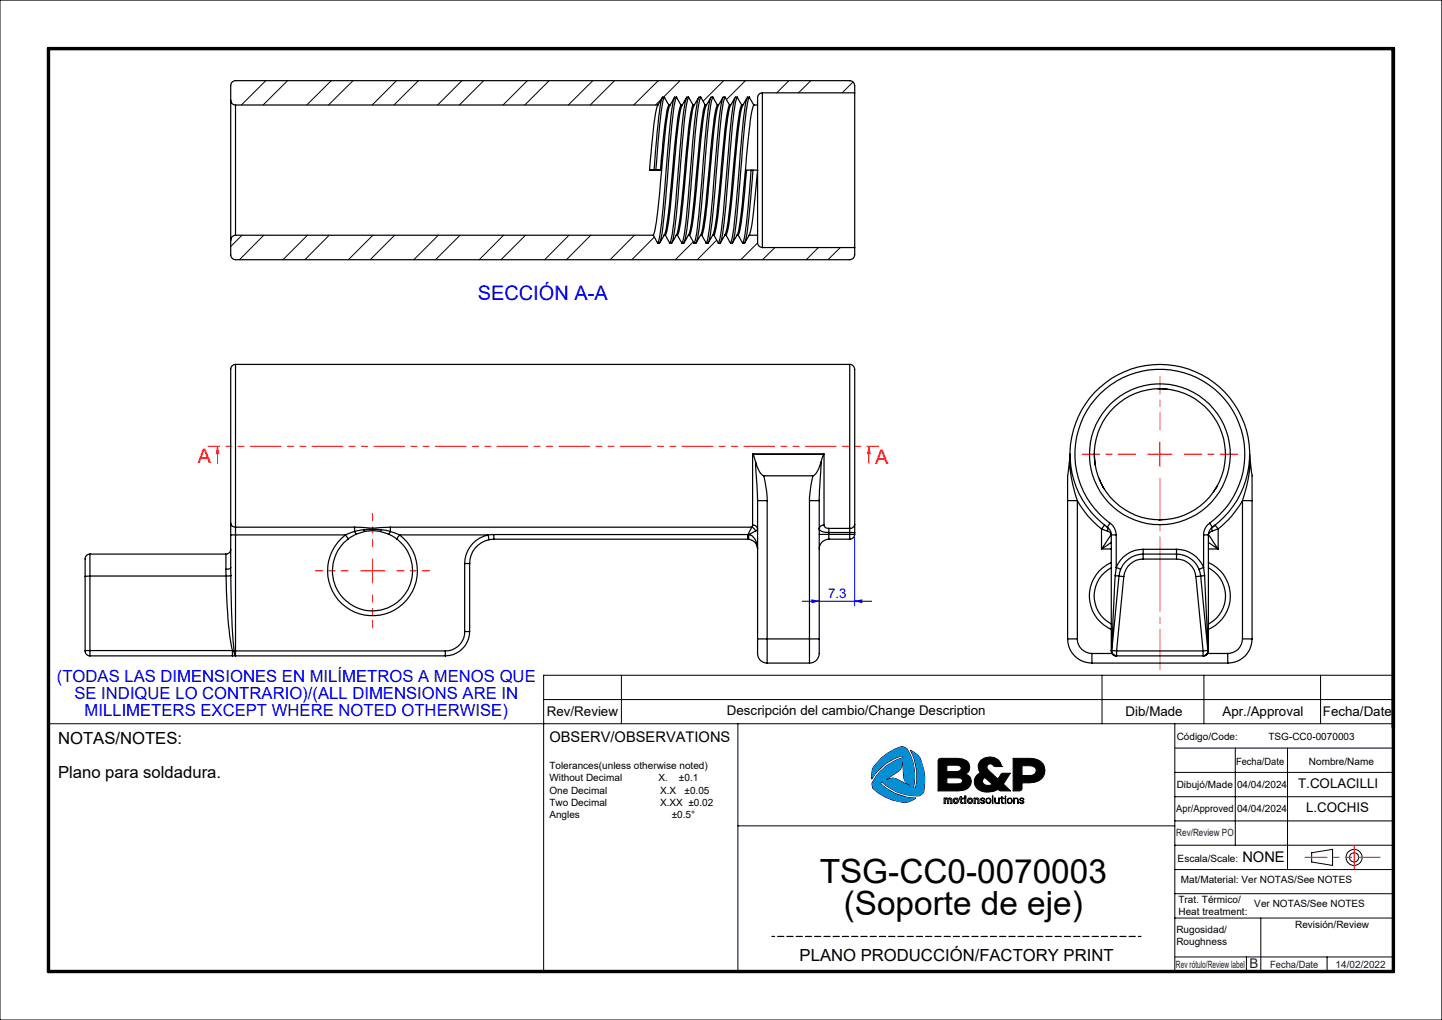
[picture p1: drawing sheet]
<svg xmlns="http://www.w3.org/2000/svg" width="297mm" height="210mm" viewBox="0 0 297 210" stroke-linecap="round" stroke-linejoin="round" font-family="sans-serif">
<g fill="none" stroke="#000" stroke-width=".21">
<path d="M0 0h297v210h-297zM128 139v10M227 139v10M248 139v10M272 139v10M287 139h-175v61M112 144h175M152 149v51M181.6 156a8.6 8.6 0 0 1 4.3-2.3l.7 .3a9.7 9.7 0 0 1 1.5 8.2l.4 .1a10.8 10.8 0 0 0-1-7.9 4.7 4.7 0 0 1 2 1.8 10.1 10.1 0 0 1 .6 7.1l-.6 .5a9.7 9.7 0 0 1-7.8-2.8l-.4 .3a10.8 10.8 0 0 0 7.4 3 4.3 4.3 0 0 1-2.5 .9 9.6 9.6 0 0 1-6.5-3.1l-.1-.7a9.5 9.5 0 0 1 6.3-5.4v-.4a10.4 10.4 0 0 0-6.4 4.8 4.2 4.2 0 0 1 .5-2.6zM185.9 156.6l.2 3.4 .2 .7 1.3 1.2-3.1-1.6-.6-.1-1.8 .5 2.9-1.9 .5-.5zM193.3 156.3l.4-.2h3.5a2.09 2.09 0 0 1 2.5 1.9l-.1 .7-.8 .7a1.68 1.68 0 0 1 1.3 1.7 1.68 1.68 0 0 1-1.5 1.6l-1.2 .1h-4.2zM195 157.5l2.4 .1a.58 .58 0 0 1 .6 .4 .58 .58 0 0 1-.3 .6l-.7 .2h-2z"/>
<path d="M202.1 156.5a2.71 2.71 0 0 1 3.9 .5l.3 .8h-1.5a.8 .8 0 0 0-.8-.5 .8 .8 0 0 0-.7 .6 2.07 2.07 0 0 0 1 1.4l1.2 1.1 .8-1.1 1.8-.1-1.4 2.2 1.4 1.4h-2l-.5-.3a3.5 3.5 0 0 1-4.6-.4 1.98 1.98 0 0 1 .9-3 1.94 1.94 0 0 1 .2-2.6zM206.3 157.8h.1M208.7 156.1h3.5a2.6 2.6 0 0 1 2.9 3.2 2.82 2.82 0 0 1-3.1 1.9h-1.5l-.1 1.5-.4 .1h-1.3zM210.5 157.6a2.82 2.82 0 0 1 2.8 .5 1.05 1.05 0 0 1-.1 1.2 1.05 1.05 0 0 1-1.1 .4h-1.6zM242 149v51M242 159h45M242 154h45M254.4 154v20M265.2 154v25M287 149h-277v51M152 170h90M194.5 164.3l1.5 .1 .1 1h-.3v-.7l-.2-.2-.2 .1v.8h-.3v-.8l-.2-.1-.2 .2v.7h-.2z"/>
<path d="M195 160.2h2.7l.5 .3v.4a.86 .86 0 0 1-1 .5h-2.2zM196.6 164.6l.2-.1 .3 .1v.5l-.3 .1-.2-.1zM197.8 164h.2v.3h.4v.2h-.4v.5a.22 .22 0 0 0 .1 .2 .22 .22 0 0 0 .3 0v.2a.63 .63 0 0 1-.6-.2 .63 .63 0 0 1 0-.7h-.2v-.2h.2zM198.7 164.3h.2v1.1h-.2zM198.7 163.9h.2v.2h-.2zM199.6 164.6l.2-.1 .2 .1v.5l-.2 .1-.2-.1zM200.6 164.3l.9 .1 .1 .2v.8h-.2v-.7l-.3-.2-.2 .3v.6h-.3zM202.5 160.4l.3-.3 1.6 1.4a1.33 1.33 0 0 1-2.1-.6zM202.6 165a.42 .42 0 0 1-.5-.2 .42 .42 0 0 1 0-.4l.5-.1 .2 .3h-.1a.28 .28 0 0 0-.3-.2 .28 .28 0 0 0-.3 .3l.6 .2a.43 .43 0 0 1-.2 .6 .43 .43 0 0 1-.6-.3l.5 .1h.2v-.3M203.3 164.5l.3-.1 .3 .1 .1 .3-.2 .5-.5-.1zM204.4 163.9h.1v1.5h-.1zM204.9 164.3h.1v.6a.36 .36 0 0 0 .3 .4 .36 .36 0 0 0 .4-.4v-.6h.1v1.1l-.1-.1-.3 .1-.4-.1z"/>
<path d="M206.3 164h.1v.3h.4l-.4 .1v.6a.23 .23 0 0 0 .1 .3 .23 .23 0 0 0 .3 0 .28 .28 0 0 1-.4 .1 .28 .28 0 0 1-.1-.4v-.6h-.3l.3-.1zM207 163.9l.2 .2zM207 164.3h.2v1.1h-.2zM207.7 164.5l.3-.1 .3 .1 .1 .3-.2 .5-.5-.1-.1-.3zM208.8 164.3l.1 .2a.48 .48 0 0 1 .8 .1v.8h-.1v-.6a.36 .36 0 0 0-.3-.4 .36 .36 0 0 0-.4 .4v.6h-.1zM210.1 164.4a.47 .47 0 0 1 .4-.1 .47 .47 0 0 1 .4 .3h-.1a.28 .28 0 0 0-.3-.2 .28 .28 0 0 0-.3 .3h.1a.43 .43 0 0 1 .5 .2 .43 .43 0 0 1 0 .5h-.5l-.3-.2 .3 .1h.4l.1-.2-.2-.1a.46 .46 0 0 1-.5-.6zM242 164h45M242 169h45M242 174h45M242 179h45M270.2 175.6l4.3-.7v3.3l-4.3-.7zM242 184h45"/>
<path d="M242 189h45M242 197h45M256.7 197v3M259.7 189v11M273.3 197v3"/>
<circle cx="196.9" cy="164.9" r=".57"/>
<circle cx="199.8" cy="164.9" r=".57"/>
<circle cx="203.6" cy="164.9" r=".56"/>
<circle cx="208" cy="164.9" r=".57"/>
<circle cx="278.9" cy="176.5" r="1.66"/>
<circle cx="278.9" cy="176.5" r=".94"/>
</g>
<path d="M159 192.8h76" fill="none" stroke="#000" stroke-width=".25" stroke-dasharray="1.3 .6" stroke-dashoffset=".7"/>
<path d="M10 10h277v190h-277z" fill="none" stroke="#000" stroke-width=".7"/>
<path d="M268.7 176.5h15.5" fill="none" stroke="#f00" stroke-width=".21" stroke-dasharray="6.3 1.3 1.3 1.3 1.3 1.3" stroke-dashoffset="1.8"/>
<path d="M278.9 174.2v4.6" fill="none" stroke="#f00" stroke-width=".21" stroke-dasharray="6.3 1.3 1.3 1.3 1.3 1.3"/>
<path d="M195 160.2h2.7l.5 .3 .1 .4-.3 .3-.5 .2h-2.5zM195 157.5l2.4 .1 .5 .2 .1 .5-.3 .4-.4 .1h-2.3zM193.3 156.3l-.1 6.5h4.4a2.08 2.08 0 0 0 2.4-2.3l-.4-.8-.8-.3a1.68 1.68 0 0 0 .9-1.9 1.68 1.68 0 0 0-1.7-1.3l-4.4-.1zM202.5 160.3l.3-.2 1.6 1.4-.7 .2-.9-.1-.5-.7zM202 156.6l-.5 .9 .1 1.1a.37 .37 0 0 1 .2 .4 .37 .37 0 0 1-.3 .3l-.7 1-.1 .8 .2 .9 .6 .6 .4 .2a4.1 4.1 0 0 0 3.7-.3l.4 .3h2.1l-1.4-1.4 1.4-2.2h-1.8l-.8 1.2-2.1-2-.1-.6 .1-.4 .4-.1 .6 .1 .4 .4h1.5v-.1a2.6 2.6 0 0 0-4.3-1.1zM210.5 157.6h1.8l.7 .3 .4 .5-.1 .7-.4 .4-.5 .2h-1.9zM208.7 156.1v6.7l1.6-.1 .2-.3v-1.2h1.5a2.75 2.75 0 0 0 3.2-2.4v-.8l-.3-.7a3.1 3.1 0 0 0-2.7-1.2z" fill-rule="evenodd" fill="#000"/>
<path d="M181.6 156l-1.6 1.8a4.1 4.1 0 0 0-.5 2.6 10.5 10.5 0 0 1 6.4-4.8v.4a9.6 9.6 0 0 0-6.3 5.4 1.5 1.5 0 0 0 1.1 1.6 8.6 8.6 0 0 0 6.3 2.1l1.7-.8a10.7 10.7 0 0 1-7.4-3l.4-.3a9.8 9.8 0 0 0 7.8 2.8l.6-.5a9.5 9.5 0 0 0-1-7.7l-1.6-1.2a10.7 10.7 0 0 1 1 7.9l-.4-.1a9.7 9.7 0 0 0-1.5-8.2 1.71 1.71 0 0 0-2.1 .2l-1.1 .5zM185.9 156.6l.3 3.9 .2 .4 1.2 1-3.3-1.7h-.7l-1.5 .5 3.2-2.1 .4-.6z" fill-rule="evenodd" fill="#0090d6"/>
<path d="M44.8 91.9l.2 1.5h-.4zM44.8 91.9v3.5M179 91.9l.2 1.5h-.5zM179 91.9v3.5M236.4 93.5h5M238.9 91v5M74.2 117.5h5M76.7 115v5" fill="none" stroke="#f00" stroke-width=".21"/>
<path d="M176 110.6v14.2M165.2 123.8h14.3M167.2 123.5l1.5 .3-1.5 .2zM176 123.8l1.5-.3v.5z" fill="none" stroke="#00f" stroke-width=".21"/>
<path d="M71.7 117.5h-6.7M76.7 112.5v-6.7M81.7 117.5h6.8M76.7 122.5v6.8" fill="none" stroke="#f00" stroke-width=".21" stroke-dasharray="15.2 1.3 1.3 1.3" stroke-dashoffset="13.8"/>
<path d="M233.9 93.5h-11M238.9 88.5v-11M243.9 93.5h11" fill="none" stroke="#f00" stroke-width=".21" stroke-dasharray="15.2 1.3 1.3 1.3" stroke-dashoffset="11.6"/>
<path d="M238.9 98.5v39.4" fill="none" stroke="#f00" stroke-width=".21" stroke-dasharray="15.2 1.3 1.3 1.3" stroke-dashoffset="7"/>
<path d="M181 91.9h-138.2" fill="none" stroke="#f00" stroke-width=".21" stroke-dasharray="6.3 1.3 1.3 1.3 1.3 1.3" stroke-dashoffset="3.9"/>
<path d="M179 91.9l.2 1.5h-.5zM44.8 91.9l.2 1.5h-.4z" fill="#f00"/>
<path d="M176 123.8l1.5-.3v.5zM167.2 123.5l1.5 .3-1.5 .2z" fill="#00f"/>
<g fill="none" stroke="#000" stroke-width=".25">
<path d="M136.8 20a40.5 40.5 0 0 0-1.3 9.2l-.4 5.8M136.8 20l1 1.6M136.8 20h-.3l-1 1.6M139.3 20a40.5 40.5 0 0 0-1.3 9.2l-.7 9.7a92 92 0 0 1-1.3 10.7l-.1 .4M139.3 20l1 1.6M139.3 20h-.3l-1 1.6M141.8 20a44.8 44.8 0 0 0-1.3 9.2l-.7 9.7a89.2 89.2 0 0 1-1.3 10.7l-.1 .4M141.8 20l1 1.6M141.8 20h-.3l-1 1.6M144.3 20a50.7 50.7 0 0 0-1.4 11.1l-.6 7.8a80.1 80.1 0 0 1-1.3 10.7l-.1 .4M144.3 20l.9 1.6M144.3 20h-.3l-1 1.6"/>
<path d="M146.8 20l-.2 .4a171.3 171.3 0 0 0-1.8 18.5 80 80 0 0 1-1.3 10.7l-.1 .4M146.8 20l.9 1.6M146.8 20h-.3l-1 1.6M149.3 20l-.1 .4a144.2 144.2 0 0 0-1.8 16.6l-.1 1.9a77.8 77.8 0 0 1-1.3 10.7l-.1 .4M149.3 20l.9 1.6M149.3 20h-.4l-.9 1.6M151.8 20a38.6 38.6 0 0 0-1.2 9.2l-.8 9.7a60.9 60.9 0 0 1-1.4 11.1M151.8 20l1 1.6M151.8 20h-.4l-.9 1.6M154.3 20a40.5 40.5 0 0 0-1.3 9.2l-.7 9.7a60.9 60.9 0 0 1-1.4 11.1M154.3 20l1 1.6M154.3 20h-.3l-1 1.6"/>
<path d="M157 19.1a.96 .96 0 0 0-1 1v1.5M157 19.1v31.9M157 19.1h19M176 19.1v-1.5a1.02 1.02 0 0 0-1-1h-126.5a1.01 1.01 0 0 0-1 1v3M176 19.1v31.9M47.5 20.6a.96 .96 0 0 0 1 1M47.5 20.6v28.9M48.5 21.6v26.8M48.5 21.6h87M135.5 21.6v.1M136.4 20.1a55.9 55.9 0 0 0-1.4 11l-.3 3.9M137.8 21.6a36.2 36.2 0 0 0-1.3 8.8l-.5 4.6h-2.2l.3-3.5a50.1 50.1 0 0 1 1.3-9.7"/>
<path d="M137.8 21.6h.2M138 21.6a36.2 36.2 0 0 0-1.3 8.3l-.7 8.6a52.8 52.8 0 0 1-1.5 9.9M138.9 20.1l-.1 .3a144.2 144.2 0 0 0-1.7 16.6l-.2 1.9a80 80 0 0 1-1.3 10.7l-.1 .5M140.3 21.6a35.2 35.2 0 0 0-1.3 8.5l-.3 2.2a123.4 123.4 0 0 1-1.8 15.8l-.1 .3M140.3 21.6h.2M140.5 21.6a41.1 41.1 0 0 0-1.4 9.9l-.6 7a52.8 52.8 0 0 1-1.4 9.9M141.4 20.2a78.7 78.7 0 0 0-1.5 12.9l-.5 5.8a58 58 0 0 1-1.4 11.2M142.8 21.6l-.2 .3a179.6 179.6 0 0 0-2 18l-.6 5.5-.6 2.9M142.8 21.6h.2M143 21.6l-.2 .4a137.8 137.8 0 0 0-1.8 16.6 65.9 65.9 0 0 1-1.3 9.5l-.2 .3M143.8 20.3a85.9 85.9 0 0 0-1.4 12.7l-.5 5.9a59.2 59.2 0 0 1-1.4 11.2M145.2 21.6a54.1 54.1 0 0 0-1.5 11.2 145.1 145.1 0 0 1-1.7 15.2l-.1 .3"/>
<path d="M145.2 21.6h.3M145.5 21.6l-.2 .4a138.2 138.2 0 0 0-1.8 16.5 48.4 48.4 0 0 1-1.5 9.9M146.3 20.3a90.8 90.8 0 0 0-1.4 12.7l-.5 5.9a92 92 0 0 1-1.2 10.7l-.3 .5M147.7 21.6v.2a84.8 84.8 0 0 0-1.6 13 96.3 96.3 0 0 1-1.7 13.4l-.1 .2M147.7 21.6h.3M148 21.6a34.4 34.4 0 0 0-1.2 8.3l-.9 8.6a45.8 45.8 0 0 1-1.4 9.9M148.8 20.3a51.4 51.4 0 0 0-1.1 8.9l-.8 9.7a89.2 89.2 0 0 1-1.2 10.7l-.2 .5M150.2 21.6l-.1 .4a187.1 187.1 0 0 0-2 18.1l-.6 5.4-.6 2.8M150.2 21.6h.3M150.5 21.6a36.2 36.2 0 0 0-1.3 8.3l-.8 8.6a45.8 45.8 0 0 1-1.4 9.9M151.3 20.3a77.2 77.2 0 0 0-1.4 12.7l-.5 5.9a80.1 80.1 0 0 1-1.3 10.7l-.1 .5M152.8 21.6a40.7 40.7 0 0 0-1.4 9.2l-.2 2.2a133.1 133.1 0 0 1-1.7 15l-.1 .3"/>
<path d="M152.8 21.6h.2M153 21.6a36.2 36.2 0 0 0-1.3 8.3l-.7 8.6a65.6 65.6 0 0 1-1.3 9.6l-.2 .3M153.8 20.3a77.2 77.2 0 0 0-1.4 12.7l-.5 5.9a80 80 0 0 1-1.3 10.7l-.1 .5M154.7 35l-.3 3.9a77.8 77.8 0 0 1-1.3 10.7l-.1 .5M155.1 35l-.3 3.9a69.4 69.4 0 0 1-1.4 11.1M155.3 21.6a31 31 0 0 0-1.3 7.9l-.3 3.3a109 109 0 0 1-1.8 15.4v.1M155.3 21.6h.7M156 21.6v13.4M156 35h-2.2l-.3 3.5a52.8 52.8 0 0 1-1.5 9.9M156 35l-.3 3.8a54.2 54.2 0 0 1-1.3 9.4v.1M156 35v13.4M47.5 49.5v3a1.02 1.02 0 0 0 1 1l126.7-.1a.99 .99 0 0 0 .8-1v-1.4"/>
<path d="M48.5 48.4l-.2 .1a.99 .99 0 0 0-.8 1M48.5 48.4h86M134.5 48.4l1 1.7M136.8 48.4l-1 1.7h-.3M136.8 48.4h.3M136.8 48.4h.1M137.1 48.4l.9 1.7M139.3 48.4l-1 1.7h-.3M139.3 48.4h.2M139.3 48.4h.1M139.5 48.4l1 1.7M141.8 48.4l-1 1.7h-.3"/>
<path d="M141.8 48.4h.2M141.8 48.4h.1M142 48.4l.9 1.7M144.3 48.4l-1 1.7h-.4M144.3 48.4h.2M144.5 48.4l1 1.7M146.8 48.4l-1 1.7h-.3M146.8 48.4h.2M146.8 48.4h.1M147 48.4l1 1.7M149.3 48.4l-1 1.7h-.3M149.3 48.4h.2"/>
<path d="M149.3 48.4h.1M149.5 48.4l1 1.7M151.8 48.4l-1 1.7h-.3M151.8 48.4h.2M151.8 48.4h.1M152 48.4l1 1.7M154.3 48.4l-.9 1.7h-.4M154.3 48.4h1.7M154.3 48.4h.1M156 48.4v1.7a1.05 1.05 0 0 0 1 .9M157 51h19M48.5 75a1.24 1.24 0 0 0-1 1.8v30.9"/>
<path d="M48.5 75v33.5M48.5 75h126.5M175 75a1.28 1.28 0 0 1 1 1.8v31.2M175 75v33.8M155 93.5v14.6M155 93.5h.1M155 93.5h14.7M155.1 93.5l.5 1.5M155.1 93.5h14.6M155.6 95a4.7 4.7 0 0 0 1.5 2.9l.2 .1M155.6 95l.4 7.9v28.6M157.3 98l.6 3.2 .1 1.9"/>
<path d="M157.3 98h10.1M167.4 98l-.5 3.1-.2 2M169.2 95a6 6 0 0 1-1.6 2.9l-.2 .1M169.2 95l-.5 7.4v29.1M169.7 93.5l-.5 1.5M169.7 93.5h.1M169.7 93.5v14.6M220.3 95a30 30 0 0 0 1.6 8.1M220.3 95a27.9 27.9 0 0 0-.4 7.4v.7M220.4 93.5l-.1 1.5M225.4 93.4l.2 2.3M226.4 98.6l1 2"/>
<path d="M238.5 80l1.9 .1M250.8 99.9l-.9 1.4M257.4 93.5l.1 1.5M257.5 95l-.5 3.9-1.1 4.2M257.5 95l.4 2.8v5.3M17.5 118.7v15.3M18.5 118.6l-1 .1M18.5 114.1v4.5M18.5 114.1a1.16 1.16 0 0 0-1 1.6v3M18.5 118.6v15.3M18.5 118.6h28.1M18.5 114.1h28"/>
<path d="M46.5 117.2l.1 1.4M46.5 114.1v3.1M46.6 118.6l.1 4.7a64 64 0 0 0 1.2 10.6M47.5 107.7a.92 .92 0 0 0 1 .8M47.5 110.1h1M47.5 107.7v2.4M47.5 116.8l.1 1.7M47.5 116.8a.89 .89 0 0 1-1 .4M47.5 113.1a.96 .96 0 0 1-1 1M47.5 110.1v6.7M47.6 118.5l.2 10.3 .4 5.2M47.6 118.5l-1 .1"/>
<path d="M48.5 108.5v1.6M48.5 108.5h24.5M48.5 110.1h22.7M48.5 110.1v23.9M71.2 110.1l.6 .8M71.2 110.1a9.2 9.2 0 0 0-1.3 13.6 9.2 9.2 0 0 0 13.7 0 9.2 9.2 0 0 0-1.3-13.6M71.8 110.9a8.3 8.3 0 0 0-1.2 12.2 8.3 8.3 0 0 0 12.2 0 8.3 8.3 0 0 0-1.1-12.2M73 108.5l1.6 .1a26.8 26.8 0 0 0 5.8-.1M73 108.5v.9M73 109.4l-1.8 .7M73 109.4l.4 .6M73.4 110l-1.6 .9"/>
<path d="M75 109.1h3.5M75 109.1l-2 .3M75 109.1l.1 .3M75.1 109.4l1.2-.1 2 .1M75.1 109.4l-1.7 .6M78.3 109.4l1.7 .6M78.5 109.1l1.9 .3M78.5 109.1l-.2 .3M80 110l1.7 .9M80.4 108.5v.9M80.4 109.4l1.9 .7M80.4 109.4l-.4 .6"/>
<path d="M80.4 108.5h74.4M82.3 110.1l-.6 .8M82.3 110.1h18.2M95.7 116h1M95.7 116v14M96.7 116v14M100.5 110.1l.2 1M100.5 110.1a6.1 6.1 0 0 0-4.8 5.9M100.7 111.1a5 5 0 0 0-4 4.9M101.7 110.1h-1.2M101.7 111l-1 .1M101.7 110.1v.9"/>
<path d="M101.7 110.1h52.4M101.7 111h52.4M154 110.1v.9M154.1 110.1h.1M154.1 110.1v.9M154.1 111h.1M154.2 110.1v.9M154.2 110.1a2.79 2.79 0 0 1 1.8 2.9 2 2 0 0 0-1.8-2M154.8 108.5l.5 .3 .3 .5M154.8 108.5l-.7 1.6M155 108.1a.69 .69 0 0 1 .9 .3 .69 .69 0 0 1-.2 .9h-.1M155 108.1l-.2 .4"/>
<path d="M155.6 109.3l-1.4 .8M156 103.1h2M158 103.1v28.4M166.7 103.1h2M166.7 103.1v28.4M168.7 110h2M169.7 108.1a.7 .7 0 0 0-.8 .3 .7 .7 0 0 0 .2 .9l1.6 .3M169.7 108.1a.84 .84 0 0 0 1 .7M170.7 108.8v.8M170.7 110v1M170.7 111a1.99 1.99 0 0 0-2 2M170.7 108.8h4.3"/>
<path d="M170.7 109.6v.4M170.7 110h4.3M170.7 109.6h4.3M170.7 111h4.3M175 108.8v.8M175 109.6h1M175 110h1M175 110v1M175 109.6v.4M176 108a.99 .99 0 0 1-1 .8M176 108v1.6M176 110a1.02 1.02 0 0 1-1 1"/>
<path d="M176 109.6v.4M219.9 103.1h2M219.9 103.1v28.4M221.9 103.1a18.5 18.5 0 0 0 5 5.8M221.9 103.1v28.4M226.9 108.9l1.2 .4M226.9 108.9v4.1M226.9 113h2M227.5 108.1l-.6 .8M228.1 108.5a18.5 18.5 0 0 1-3-27.3 18.5 18.5 0 0 1 27.6 0 18.5 18.5 0 0 1-3 27.3M228.1 108.5a2.34 2.34 0 0 1 .9 1.6h.9M228.1 108.5l.1 .3-.1 .5"/>
<path d="M228.1 109.3l.5 .3 .3 .5M228.6 107.7a3.1 3.1 0 0 1 1.3 2.4M228.6 107.7a17.5 17.5 0 0 1-2.7-25.9 17.5 17.5 0 0 1 26 0 17.5 17.5 0 0 1-2.8 25.9M228.6 107.7l-.5 .8M228.9 110.1l-2 2.9M228.9 116.9a6.5 6.5 0 0 0 0 11.6M228.9 111.7l-2 1.3M228.9 115.8a7.5 7.5 0 0 0-4.5 6.9 7.5 7.5 0 0 0 4.5 6.9M228.9 110.1v23.9M229.7 118.5l.8 .1M229.7 118.5l-.8 15.5M229.9 116.8l.9 .4"/>
<path d="M229.9 116.8l-.2 1.7M229.9 110.1v6.7M230.5 118.6l1 .1M230.5 118.6l-1.5 15.3M231.5 118.7l-1.5 15.3M235.4 115.1a4 4 0 0 0-3.9 3.6M235.4 114.1a5.1 5.1 0 0 0-4.9 4.5M235.4 114.1v1M235.4 113.1a5.9 5.9 0 0 0-5.5 3.7M235.4 113.1v1M235.4 114.1h6.9M235.4 115.1h6.9"/>
<path d="M235.4 113.1h6.9M239.6 107h-.9M242.3 115.1a4 4 0 0 1 4 3.6M242.3 114.1v1M242.3 114.1a5 5 0 0 1 5 4.5M242.3 113.1v1M242.3 113.1a6 6 0 0 1 5.6 3.7M246.3 118.7l1.5 15.3M247.3 118.6l-1 .1M247.3 118.6l1.5 15.3M247.9 116.8l-1 .4M247.9 116.8l.2 1.7"/>
<path d="M247.9 110.1v6.7M248.1 118.5l-.8 .1M248.1 118.5l.7 15.5M248.9 110.1l2 2.9M248.9 116.9a6.5 6.5 0 0 1 0 11.6M248.9 111.7l2 1.3M248.9 115.8a7.5 7.5 0 0 1 4.5 6.9 7.5 7.5 0 0 1-4.5 6.9M248.9 110.1v23.9M248.9 113h2M249.1 107.7a2.91 2.91 0 0 0-1.2 2.4M249.1 107.7l.6 .8M249.7 108.5a2.23 2.23 0 0 0-.9 1.6h-.9"/>
<path d="M249.7 108.5l-.1 .3 .1 .5M249.7 109.3l-.5 .3-.3 .5M249.7 108.5l.6-.4 .6 .8M250.9 108.9l-1.2 .4M250.9 108.9v4.1M255.9 103.1a19.3 19.3 0 0 1-5 5.8M255.9 103.1h2M255.9 103.1v28.4M257.9 103.1v28.4M17.5 134a1.02 1.02 0 0 0 1 1M18.5 133.9v1.1M18.5 133.9l-1 .1"/>
<path d="M18.5 135h73.2M18.5 133.9h29.4M47.9 133.9v1.1M47.9 133.9l.3 .1M48.2 134l.1 .7 .2 .3v-1M48.2 134h.3M48.5 134h43.2M91.7 134v1M95.7 130a3.9 3.9 0 0 1-4 4M95.7 130h1M96.7 130a5.1 5.1 0 0 1-5 5M156 131.5h2"/>
<path d="M156 131.5v1.7a3.3 3.3 0 0 0 .9 3l1.1 .3M158 131.5v5M158 131.5h8.7M158 136.5h8.7M166.7 131.5v5M166.7 131.5h2M168.7 131.5v1.7a3.2 3.2 0 0 1-.9 3l-1.1 .3M219.9 131.5h2M219.9 131.5a5 5 0 0 0 5 5M221.9 131.5a3 3 0 0 0 3 3M224.9 134.5v2M224.9 136.5h28"/>
<path d="M224.9 134.5h4.1M228.9 134h.1M228.9 134a1.02 1.02 0 0 0 1 1l-.6-.1-.3-.5M228.9 134l.1 .4M229 133.9l1 .1M229 133.9a1.02 1.02 0 0 0 1 1.1M229 134.4a.97 .97 0 0 0 .9 .6M230 134v1M230 135h17.8M230 134h17.8M247.8 134v1M248.6 134.5h4.3"/>
<path d="M248.8 133.9l-1 .1M248.8 133.9a1.02 1.02 0 0 1-1 1.1M248.8 134h.1M248.8 134a1.03 1.03 0 0 1-.9 1 1.02 1.02 0 0 0 1-1M252.9 134.5v2M255.9 131.5a3 3 0 0 1-3 3M255.9 131.5h2M257.9 131.5a4.9 4.9 0 0 1-5 5"/>
<circle cx="238.9" cy="93.5" r="13.5"/>
<circle cx="238.9" cy="93.5" r="14.5"/>
</g>
<g fill="none" stroke="#000" stroke-width=".21">
<path d="M54.8 16.6l-5.1 5M59.2 16.6l-5 5M68.2 16.6l-5 5M72.7 16.6l-5 5M81.7 16.6l-5 5M86.2 16.6l-5.1 5M95.1 16.6l-5 5M99.6 16.6l-5 5M108.6 16.6l-5 5M113.1 16.6l-5 5M122.1 16.6l-5 5M126.6 16.6l-5 5"/>
<path d="M135.6 16.6l-5.1 5M140.1 16.6l-3.4 3.4M149 16.6l-4.2 4.2M153.5 16.6l-3.9 3.9M162.5 16.6l-2.5 2.5M167 16.6l-2.5 2.5M175.7 16.9l-2.2 2.2M136.2 20.5l-1.2 1.1M49.8 48.4l-2.3 2.4M54.3 48.4l-5 5.1M63.3 48.4l-5 5.1M67.8 48.4l-5 5.1"/>
<path d="M76.8 48.4l-5 5.1M81.3 48.4l-5.1 5.1M90.3 48.4l-5.1 5.1M94.8 48.4l-5.1 5.1M103.7 48.4l-5 5.1M108.2 48.4l-5 5.1M117.2 48.4l-5 5.1M121.7 48.4l-5 5.1M130.7 48.4l-5 5.1M134.8 48.8l-4.7 4.7M142.8 49.8l-3.7 3.7M147.6 49.5l-4 4"/>
<path d="M156 50l-3.4 3.5M159.6 51l-2.5 2.5M168.6 51l-2.5 2.5M173.1 51l-2.6 2.5"/>
</g>
<g font-size="6.9">
<text x="168.8" y="181.9">TSG-CC0-0070003</text>
<text x="173.8" y="188.3">(Soporte de eje)</text>
</g>
<text font-size="4.1" fill="#00f" x="98.4" y="61.8">SECCIÓN A-A</text>
<g font-size="4.1" fill="#f00">
<text x="40.8" y="95.3">A</text>
<text x="180.3" y="95.5">A</text>
</g>
<g font-size="3.4" fill="#00f">
<text x="11.7" y="140.4">(TODAS LAS DIMENSIONES EN MILÍMETROS A MENOS QUE</text>
<text x="15.3" y="143.9">SE INDIQUE LO CONTRARIO)/(ALL DIMENSIONS ARE IN</text>
<text x="17.4" y="147.4">MILLIMETERS EXCEPT WHERE NOTED OTHERWISE)</text>
</g>
<g font-size="3.4">
<text x="12" y="153.1">NOTAS/NOTES:</text>
<text x="12" y="160.1">Plano para soldadura.</text>
<text x="164.7" y="197.9">PLANO PRODUCCIÓN/FACTORY PRINT</text>
</g>
<g font-size="3">
<text x="113.2" y="152.7">OBSERV/OBSERVATIONS</text>
<text x="255.9" y="177.4">NONE</text>
</g>
<text font-size="2.7" fill="#00f" x="170.6" y="123.1">7.3</text>
<g font-size="2.7">
<text x="112.6" y="147.5">Rev/Review</text>
<text x="149.7" y="147.3">Descripción del cambio/Change Description</text>
<text x="231.8" y="147.3">Dib/Made</text>
<text x="251.8" y="147.3">Apr./Approval</text>
<text x="272.5" y="147.4">Fecha/Date</text>
<text x="267.4" y="162.3">T.COLACILLI</text>
<text x="269" y="167.1">L.COCHIS</text>
</g>
<text font-size="2.7" fill="#191924" x="257.3" y="199.4">B</text>
<g font-size="2.1">
<text x="242.4" y="152.3">Código/Code:</text>
<text x="261.3" y="152.3">TSG-CC0-0070003</text>
<text x="113.2" y="158.4">Tolerances(unless otherwise noted)</text>
<text x="113.2" y="160.9">Without Decimal</text>
<text x="135.6" y="160.9">X.</text>
<text x="139.8" y="160.9">±0.1</text>
<text x="254.6" y="157.4">Fecha/Date</text>
<text x="269.6" y="157.5">Nombre/Name</text>
<text x="113.2" y="163.4">One Decimal</text>
<text x="113.2" y="165.9">Two Decimal</text>
<text x="136" y="165.9">X.XX ±0.02</text>
<text x="136" y="163.4">X.X</text>
<text x="141" y="163.4">±0.05</text>
<text x="242.3" y="167.1">Apr/Approved</text>
<text x="242.4" y="162.3">Dibujó/Made</text>
<text x="254.8" y="162.3">04/04/2024</text>
<text x="254.8" y="167.1">04/04/2024</text>
<text x="113.2" y="168.4">Angles</text>
<text x="138.4" y="168.4">±0.5°</text>
<text x="242.6" y="177.5">Escala/Scale:</text>
<text x="242.7" y="185.9">Trat. Térmico/</text>
<text x="243.2" y="181.7">Mat/Material: Ver NOTAS/See NOTES</text>
<text x="242.7" y="188.4">Heat treatment:</text>
<text x="258.3" y="186.7">Ver NOTAS/See NOTES</text>
<text x="266.8" y="191.1">Revisión/Review</text>
<text x="242.3" y="192">Rugosidad/</text>
<text x="242.3" y="194.5">Roughness</text>
</g>
<g font-size="2.1" fill="#191924">
<text x="242.3" y="172.1">Rev/Review PO</text>
<text x="242.2" y="199.2">Rev rótulo/Review label</text>
<text x="261.6" y="199.3">Fecha/Date</text>
<text x="275.1" y="199.3">14/02/2022</text>
</g>
</svg>
